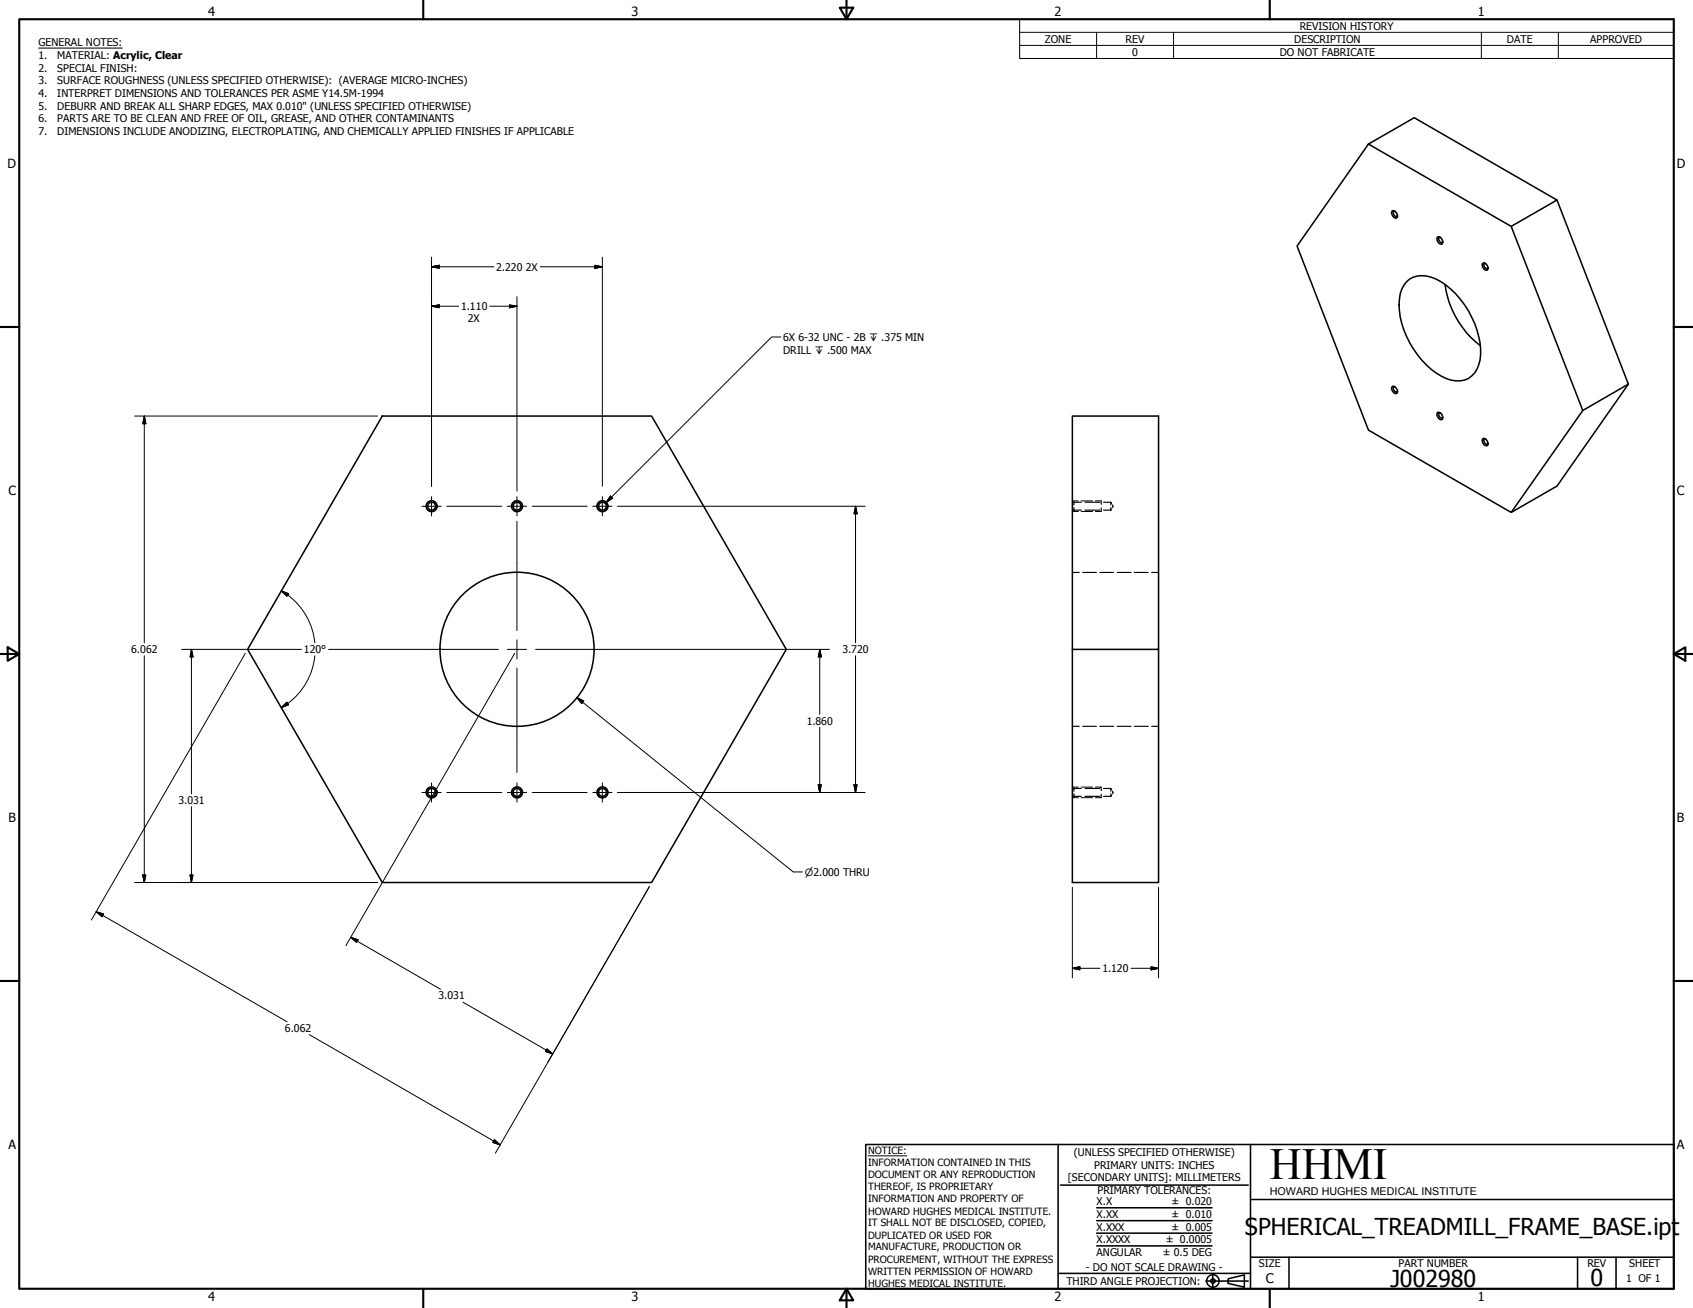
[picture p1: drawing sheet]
<svg xmlns="http://www.w3.org/2000/svg" width="559mm" height="432mm" viewBox="0 0 559 432" stroke-linecap="round" stroke-linejoin="round" font-family="sans-serif">
<!-- layer: Visible (ANSI) -->
<g fill="none" stroke="#000" stroke-width=".51">
<path d="M451.7 47.6l47.1 27.1 23.6 60.8-23.6 33.7-47.1-27.2-23.6-60.8 23.6-33.6 15.1-8.7 47.1 27.1-15.1 8.7M459.7 69.5a1.59 1.59 0 0 1 1.2 2.5 1.59 1.59 0 0 1-1.2-2.5zM460.4 69.8l-.3-.1a1.07 1.07 0 0 0-.1 1.2 1.07 1.07 0 0 0 1.1 .5l.2-.2M474.3 78.4l.4-.2a1.59 1.59 0 0 1 1.2 2.4 1.81 1.81 0 0 1-1.6-2.2zM475.4 78.4h-.4a1.14 1.14 0 0 0 1.1 1.7l.1-.3M513.9 66l23.6 60.8-15.1 8.7M464.2 93a8.1 8.1 0 0 1 9.8-.9 29 29 0 0 1 14.7 25 8.6 8.6 0 0 1-5.3 8.4 11.1 11.1 0 0 1-9.4-2.4 29.8 29.8 0 0 1-12.2-22.5 10.8 10.8 0 0 1 2.4-7.6zM476.9 93.9a30.6 30.6 0 0 0 11.7 20.2M489.3 87l.3-.2a1.56 1.56 0 0 1 1.2 2.4 1.72 1.72 0 0 1-1.5-2.2zM490.3 87h-.3a1.09 1.09 0 0 0 0 1.1 1.09 1.09 0 0 0 1 .6l.2-.3M126.2 137.4h88.9l44.4 77-44.4 76.9h-88.9l-44.5-76.9zM459.7 127.5a1.81 1.81 0 0 1 1.5 2.2l-.3 .2a1.56 1.56 0 0 1-1.2-2.4z"/>
<path d="M460.4 127.7h-.3a1.09 1.09 0 0 0 0 1.2 1.09 1.09 0 0 0 1 .5l.2-.3M474.3 136.3l.4-.2a1.59 1.59 0 0 1 1.2 2.5 1.81 1.81 0 0 1-1.6-2.3zM475.4 136.3h-.4a1.11 1.11 0 0 0 0 1.1 1.11 1.11 0 0 0 1.1 .6l.1-.3M537.5 126.8l-23.6 33.7-15.1 8.7M489.3 145l.3-.3a1.59 1.59 0 0 1 1.2 2.5 1.72 1.72 0 0 1-1.5-2.2zM490.3 144.9h-.3a1.09 1.09 0 0 0 0 1.2 1.09 1.09 0 0 0 1 .5l.2-.3M353.9 214.4h28.5v-77h-28.5v153.9h28.5v-76.9"/>
<circle cx="142.5" cy="167.1" r="1.81"/>
<circle cx="142.5" cy="167.1" r="1.3"/>
<circle cx="170.7" cy="167.1" r="1.81"/>
<circle cx="170.7" cy="167.1" r="1.3"/>
<circle cx="198.9" cy="167.1" r="1.81"/>
<circle cx="198.9" cy="167.1" r="1.3"/>
<circle cx="170.7" cy="214.3" r="25.4"/>
<circle cx="142.5" cy="261.6" r="1.81"/>
<circle cx="142.5" cy="261.6" r="1.3"/>
<circle cx="170.7" cy="261.6" r="1.81"/>
<circle cx="170.7" cy="261.6" r="1.3"/>
<circle cx="198.9" cy="261.6" r="1.81"/>
<circle cx="198.9" cy="261.6" r="1.3"/>
</g>
<!-- layer: Hidden Narrow (ANSI) -->
<g fill="none" stroke="#000" stroke-width=".33">
<path d="M141.9 165.5a1.73 1.73 0 0 0-1.2 1.6 1.73 1.73 0 0 0 1.2 1.7M143 165.5a1.73 1.73 0 0 1 1.2 1.6 1.73 1.73 0 0 1-1.2 1.7M170.1 165.5a1.73 1.73 0 0 0-1.2 1.6 1.73 1.73 0 0 0 1.2 1.7M171.2 165.5a1.73 1.73 0 0 1 1.2 1.6 1.73 1.73 0 0 1-1.2 1.7M198.3 165.5a1.73 1.73 0 0 0-1.2 1.6 1.73 1.73 0 0 0 1.2 1.7M199.4 165.5a1.73 1.73 0 0 1 1.2 1.6 1.73 1.73 0 0 1-1.2 1.7M354 168.8h1.9M354 165.4h1.9M356.9 168.8h3.7M356.9 165.4h3.7M361.6 168.8h1.9M361.6 165.4h1.9"/>
<path d="M141.9 260a1.73 1.73 0 0 0-1.2 1.6 1.73 1.73 0 0 0 1.2 1.7M143 260a1.73 1.73 0 0 1 1.2 1.6 1.73 1.73 0 0 1-1.2 1.7M170.1 260a1.73 1.73 0 0 0-1.2 1.6 1.73 1.73 0 0 0 1.2 1.7M171.2 260a1.73 1.73 0 0 1 1.2 1.6 1.73 1.73 0 0 1-1.2 1.7M198.3 260a1.73 1.73 0 0 0-1.2 1.6 1.73 1.73 0 0 0 1.2 1.7M199.4 260a1.73 1.73 0 0 1 1.2 1.6 1.73 1.73 0 0 1-1.2 1.7M354 259.8h1.9M356.9 259.8h3.7M361.6 259.8h1.9M354 263.3h1.9M356.9 263.3h3.7M361.6 263.3h1.9"/>
</g>
<!-- layer: Hidden (ANSI) -->
<g fill="none" stroke="#000" stroke-width=".38">
<path d="M353.9 165.3l.2 .2M354.1 168.8l-.2 .1M354.3 165.6l.2 .2M354.5 165.8v.9M354.5 167.6v.8M354.5 168.4l-.2 .2M354.5 168.4h2.4M354.5 165.8h2.4M358.1 168.4h4.9M358.1 165.8h4.9M363.5 165.4v1.1M363.5 167.7v1.1"/>
<path d="M364.2 168.4h2.4M364.2 165.8h2.4M366.6 165.8v.9M366.6 167.6v.8M366.6 165.8l.3 .4M366.9 168l-.3 .4M367.2 166.7l.2 .4-.2 .5M353.9 189h2.3M357.4 189h4.5M363 189h4.6M368.7 189h4.6M374.4 189h4.6"/>
<path d="M380.1 189h2.3M353.9 239.8h2.3M357.4 239.8h4.5M363 239.8h4.6M368.7 239.8h4.6M374.4 239.8h4.6M380.1 239.8h2.3M353.9 259.8l.2 .2M363.5 259.8v1.2M354.1 263.3l-.2 .1M354.3 260.1l.2 .2M354.5 260.3v.9"/>
<path d="M354.5 262.1v.8M354.5 262.9l-.2 .2M354.5 262.9h2.4M354.5 260.3h2.4M358.1 262.9h4.9M358.1 260.3h4.9M363.5 262.2v1.1M364.2 262.9h2.4M364.2 260.3h2.4M366.6 260.3v.9M366.6 262.1v.8M366.6 260.3l.3 .4"/>
<path d="M366.9 262.5l-.3 .4M367.2 261.2l.2 .4-.2 .5"/>
</g>
<!-- layer: Border (ANSI) -->
<g fill="none" stroke="#000" stroke-width=".7">
<path d="M6.3 6.3h546.1v419.1h-546.1zM139.7 0v6.3M277.2 2.5h4.4l-2.2 3.8zM279.4 0v6.3M419.1 0v6.3M0 107.9h6.3M552.4 107.9h6.4M0 215.9h6.3M2.5 213.7l3.8 2.2-3.8 2.2zM552.4 215.9l3.9-2.2v4.4zM552.4 215.9h6.4M0 323.8h6.3"/>
<path d="M552.4 323.8h6.4M139.7 425.4v6.4M279.4 425.4l2.2 3.9h-4.4zM279.4 425.4v6.4M419.1 425.4v6.4"/>
</g>
<!-- layer: Title (ANSI) -->
<g fill="none" stroke="#000" stroke-width=".51">
<path d="M285.8 377.8h266.6v47.6h-266.6zM349.2 377.8v47.6M412.7 377.8v47.6M350 391.2h62M361.9 398.7h38.1M412.7 396h139.7M361.9 411.3h38.1M361.9 407.1h38.1M361.9 403h38.1M412.7 415h139.7M425.4 415v10.4M520.7 415v10.4"/>
<path d="M533.4 415v10.4M349.2 420.4h63.5M398 422.9h14M400.3 420.6v4.6M405.4 422.1l5.3-1.2v4l-5.3-1.2z"/>
<circle cx="400.3" cy="422.9" r="2.06"/>
<circle cx="400.3" cy="422.9" r=".73"/>
</g>
<path d="M286.5 381.6h12.8" fill="none" stroke="#000" stroke-width=".33"/>
<!-- layer: Symbol (ANSI) -->
<path d="M12.7 15.9h27.7M336.5 10.7v-4.4h215.9v4.4M336.5 15h215.9M361.9 10.7v8.6M387.3 10.7v8.6M488.9 10.7v8.6M514.3 10.7v8.6M552.4 10.7h-215.9v4.3M552.4 10.7v8.6h-215.9v-4.3M257.7 111.3h-3l-54.6 54.6M201.5 163.8l.7 .7-2.1 1.4z" fill="none" stroke="#000" stroke-width=".33"/>
<!-- layer: Center Mark (ANSI) -->
<g fill="none" stroke="#000" stroke-width=".33">
<path d="M139.3 167.1h6.3M142.4 164v6.3M167.4 167.1h6.4M170.6 164v6.3M195.6 167.1h6.4M198.8 164v6.3M170.6 185.8v22.4M142 214.4h22.5M167.4 214.4h6.4M170.6 211.2v6.4M176.8 214.4h22.4M170.6 220.5v22.5"/>
<path d="M142.4 258.4v6.4M170.6 258.4v6.4M198.8 258.4v6.4M139.3 261.6h6.3M167.4 261.6h6.4M195.6 261.6h6.4"/>
</g>
<!-- layer: Dimension (ANSI) -->
<g fill="none" stroke="#000" stroke-width=".33">
<path d="M142.4 88.1l2.6-.5v1zM142.4 84.9v75.6M142.4 88.1h20.6M170.6 97.9v64.2M178.3 88.1h20.5M196.3 87.6l2.5 .5-2.5 .5zM198.8 84.9v75.6M142.4 101.1l2.6-.5v1zM142.4 101.1h9M161.7 101.1h8.9M168.1 100.6l2.5 .5-2.5 .5zM44.4 137.4h80.2"/>
<path d="M47.6 137.4l.5 2.5h-1zM47.6 137.4v74.8M147.4 167.1h18.2M170.6 172.1v13.7M175.6 167.1h18.2M203.8 167.1h81.8M282.4 167.1l.5 2.5h-1zM282.4 167.1v45.1M92.8 195.1l2.4 .9-.5 .8zM92.8 195.1l2.1 1.4M95 196.4a22.3 22.3 0 0 1 8.9 15.8M47.6 216.5v74.8"/>
<path d="M60 214.4h39.5M63.2 214.4l.5 2.5h-1zM63.2 214.4v47.7M81 215.7l-50.8 88M103.9 216.5a22.3 22.3 0 0 1-8.9 15.8M108.5 214.4h33.5M169.9 215.7l-26.5 45.8M199.2 214.4h74.5M270.6 214.4l.5 2.5h-1zM270.6 214.4v21.4M282.4 216.5v45.1M92.8 233.6l1.9-1.8 .5 .9z"/>
<path d="M94.9 232.3l-2.1 1.3M190.4 230.3l2.3 1.2-.7 .8zM190.4 230.3l71.4 57.5h3.1M170.6 243v12M270.1 259.1h1l-.5 2.5zM270.6 240.1v21.5M281.9 259.1h1l-.5 2.5zM63.2 266.3v25M142.4 263.3l-28.2 48.9M143.3 261.7l-.7 1.3M147.4 261.6h18.2M175.6 261.6h18.2"/>
<path d="M203.8 261.6h81.8M44.4 291.3h80.2M47.1 288.9h1l-.5 2.4zM62.7 288.9h1l-.5 2.4zM353.9 292.9v29.9M382.4 292.9v29.9M31.7 301l2.5 .8-.5 .8zM31.7 301l63 36.3M115.8 309.4l2.4 .9-.5 .8zM115.8 309.4l29.6 17.2M353.9 319.7l2.5-.5v1zM353.9 319.7h9.1"/>
<path d="M373.3 319.7h9.1M379.9 319.2l2.5 .5-2.5 .5zM152.8 330.8l29.6 17.1M102.1 341.6l63 36.4M180.5 346.3l1.9 1.6-2.4-.8zM180.8 350.6l33.5-57.9-50.8 88M163.2 376.2l1.9 1.8-2.4-.9z"/>
</g>
<g fill="#000" stroke="#000" stroke-width=".33">
<path d="M142.4 88.1l2.6-.5zM142.4 88.1l2.6-.5v1zM196.3 88.6l2.5-.5zM196.3 87.6l2.5 .5-2.5 .5zM142.4 101.1l2.6-.5zM142.4 101.1l2.6-.5v1zM168.1 101.6l2.5-.5zM168.1 100.6l2.5 .5-2.5 .5zM47.6 137.4l.5 2.5zM47.6 137.4l.5 2.5h-1zM282.4 167.1l.5 2.5zM282.4 167.1l.5 2.5h-1z"/>
<path d="M92.8 195.1l2.4 .9zM92.8 195.1l2.4 .9-.5 .8zM63.2 214.4l.5 2.5zM63.2 214.4l.5 2.5h-1zM270.6 214.4l.5 2.5zM270.6 214.4l.5 2.5h-1zM92.8 233.6l1.9-1.8zM92.8 233.6l1.9-1.8 .5 .9zM190.4 230.3l2.3 1.2zM190.4 230.3l2.3 1.2-.7 .8zM270.1 259.1l.5 2.5zM270.1 259.1h1l-.5 2.5z"/>
<path d="M281.9 259.1l.5 2.5zM281.9 259.1h1l-.5 2.5zM47.1 288.9l.5 2.4zM47.1 288.9h1l-.5 2.4zM62.7 288.9l.5 2.4zM62.7 288.9h1l-.5 2.4zM31.7 301l2.5 .8zM31.7 301l2.5 .8-.5 .8zM115.8 309.4l2.4 .9zM115.8 309.4l2.4 .9-.5 .8zM353.9 319.7l2.5-.5zM353.9 319.7l2.5-.5v1z"/>
<path d="M379.9 320.2l2.5-.5zM379.9 319.2l2.5 .5-2.5 .5zM180 347.1l2.4 .8zM180.5 346.3l1.9 1.6-2.4-.8zM162.7 377.1l2.4 .9zM163.2 376.2l1.9 1.8-2.4-.9z"/>
</g>
<!-- layer: Symbol (ANSI) -->
<path d="M201.5 163.8l-1.4 2.1zM201.5 163.8l.7 .7-2.1 1.4z" fill="#000" stroke="#000" stroke-width=".33"/>
<text font-size="14.7" x="419.1" y="389.2">HHMI</text>
<g font-size="7.7">
<text x="410.9" y="407.6">SPHERICAL_TREADMILL_FRAME_BASE.ipt</text>
<text x="458.9" y="424.8">J002980</text>
<text x="525" y="424.7">0</text>
</g>
<text font-size="4.4" x="417.8" y="423.5">C</text>
<g font-size="4.2">
<text x="68.7" y="5.3">4</text>
<text x="208.4" y="5.3">3</text>
<text x="348.1" y="5.3">2</text>
<text x="487.8" y="5.3">1</text>
<text x="2.5" y="55.5">D</text>
<text x="553.5" y="55.5">D</text>
<text x="2.8" y="163.4">C</text>
<text x="553.5" y="163.4">C</text>
<text x="2.9" y="271.4">B</text>
<text x="553.5" y="271.4">B</text>
<text x="2.8" y="379.3">A</text>
<text x="553.5" y="379.3">A</text>
<text x="68.7" y="429.5">4</text>
<text x="208.4" y="429.6">3</text>
<text x="348.1" y="429.6">2</text>
<text x="487.8" y="429.5">1</text>
</g>
<text font-size="3.6" x="419.1" y="394.3">HOWARD HUGHES MEDICAL INSTITUTE</text>
<g font-size="3.5">
<text x="429" y="9.8">REVISION HISTORY</text>
<text x="12.7" y="15.3">GENERAL NOTES:</text>
<text x="344.9" y="14.1">ZONE</text>
<text x="371.5" y="14.1">REV</text>
<text x="427.2" y="14.1">DESCRIPTION</text>
<text x="497.4" y="14.1">DATE</text>
<text x="524.9" y="14.1">APPROVED</text>
<text x="12.7" y="19.5">1.</text>
<text x="12.7" y="23.7">2.</text>
<text x="18.9" y="19.5">MATERIAL: Acrylic, Clear</text>
<text x="18.9" y="23.7">SPECIAL FINISH:</text>
<text x="373.7" y="18.4">0</text>
<text x="422.4" y="18.4">DO NOT FABRICATE</text>
<text x="12.7" y="27.8">3.</text>
<text x="18.9" y="27.8">SURFACE ROUGHNESS (UNLESS SPECIFIED OTHERWISE): (AVERAGE MICRO-INCHES)</text>
<text x="12.7" y="32">4.</text>
<text x="18.9" y="32">INTERPRET DIMENSIONS AND TOLERANCES PER ASME Y14.5M-1994</text>
<text x="12.7" y="36.2">5.</text>
<text x="12.7" y="40.4">6.</text>
<text x="18.9" y="36.2">DEBURR AND BREAK ALL SHARP EDGES, MAX 0.010&quot; (UNLESS SPECIFIED OTHERWISE)</text>
<text x="18.9" y="40.4">PARTS ARE TO BE CLEAN AND FREE OF OIL, GREASE, AND OTHER CONTAMINANTS</text>
<text x="12.7" y="44.6">7.</text>
<text x="18.9" y="44.6">DIMENSIONS INCLUDE ANODIZING, ELECTROPLATING, AND CHEMICALLY APPLIED FINISHES IF APPLICABLE</text>
<text x="163.8" y="89.3">2.220</text>
<text x="173.5" y="89.3">2X</text>
<text x="152.2" y="102.4">1.110</text>
<text x="154.4" y="106.4">2X</text>
<text x="258.5" y="112.5">6X 6-32 UNC - 2B ↧ .375 MIN</text>
<text x="258.5" y="117">DRILL ↧ .500 MAX</text>
<text x="43.3" y="215.6">6.062</text>
<text x="100.3" y="215.6">120°</text>
<text x="278.1" y="215.6">3.720</text>
<text x="266.3" y="239.3">1.860</text>
<text x="58.9" y="265.5">3.031</text>
<text x="363.9" y="320.9">1.120</text>
<text x="144.7" y="329.9">3.031</text>
<text x="94" y="340.7">6.062</text>
<text x="354.5" y="381.6">(UNLESS SPECIFIED OTHERWISE)</text>
<text x="352.5" y="390">[SECONDARY UNITS]: MILLIMETERS</text>
<text x="361.1" y="385.8">PRIMARY UNITS: INCHES</text>
<text x="362.3" y="394.1">PRIMARY TOLERANCES:</text>
<text x="361.9" y="397.9">X.X</text>
<text x="386.7" y="398">± 0.020</text>
<text x="361.9" y="402.1">X.XX</text>
<text x="361.9" y="406.3">X.XXX</text>
<text x="386.7" y="402.1">± 0.010</text>
<text x="386.7" y="406.3">± 0.005</text>
<text x="361.9" y="410.5">X.XXXX</text>
<text x="384.7" y="410.5">± 0.0005</text>
<text x="358.4" y="419.7">- DO NOT SCALE DRAWING -</text>
<text x="361.9" y="414.6">ANGULAR</text>
<text x="383.8" y="414.7">± 0.5 DEG</text>
<text x="415.5" y="418.4">SIZE</text>
<text x="461.6" y="418.3">PART NUMBER</text>
<text x="523.9" y="418.3">REV</text>
<text x="537.8" y="418.4">SHEET</text>
<text x="352" y="424.2">THIRD ANGLE PROJECTION:</text>
<text x="536.7" y="423.2">1 OF 1</text>
</g>
<g font-size="3.3">
<text x="265.6" y="289.1">⌀2.000 THRU</text>
<text x="286.5" y="381.1">NOTICE:</text>
<text x="286.5" y="385">INFORMATION CONTAINED IN THIS</text>
<text x="286.5" y="389">DOCUMENT OR ANY REPRODUCTION</text>
<text x="286.5" y="392.9">THEREOF, IS PROPRIETARY</text>
<text x="286.5" y="396.9">INFORMATION AND PROPERTY OF</text>
<text x="286.5" y="400.9">HOWARD HUGHES MEDICAL INSTITUTE.</text>
<text x="286.5" y="404.9">IT SHALL NOT BE DISCLOSED, COPIED,</text>
<text x="286.5" y="408.9">DUPLICATED OR USED FOR</text>
<text x="286.5" y="412.8">MANUFACTURE, PRODUCTION OR</text>
<text x="286.5" y="416.8">PROCUREMENT, WITHOUT THE EXPRESS</text>
<text x="286.5" y="420.8">WRITTEN PERMISSION OF HOWARD</text>
<text x="286.5" y="424.8">HUGHES MEDICAL INSTITUTE.</text>
</g>
</svg>
